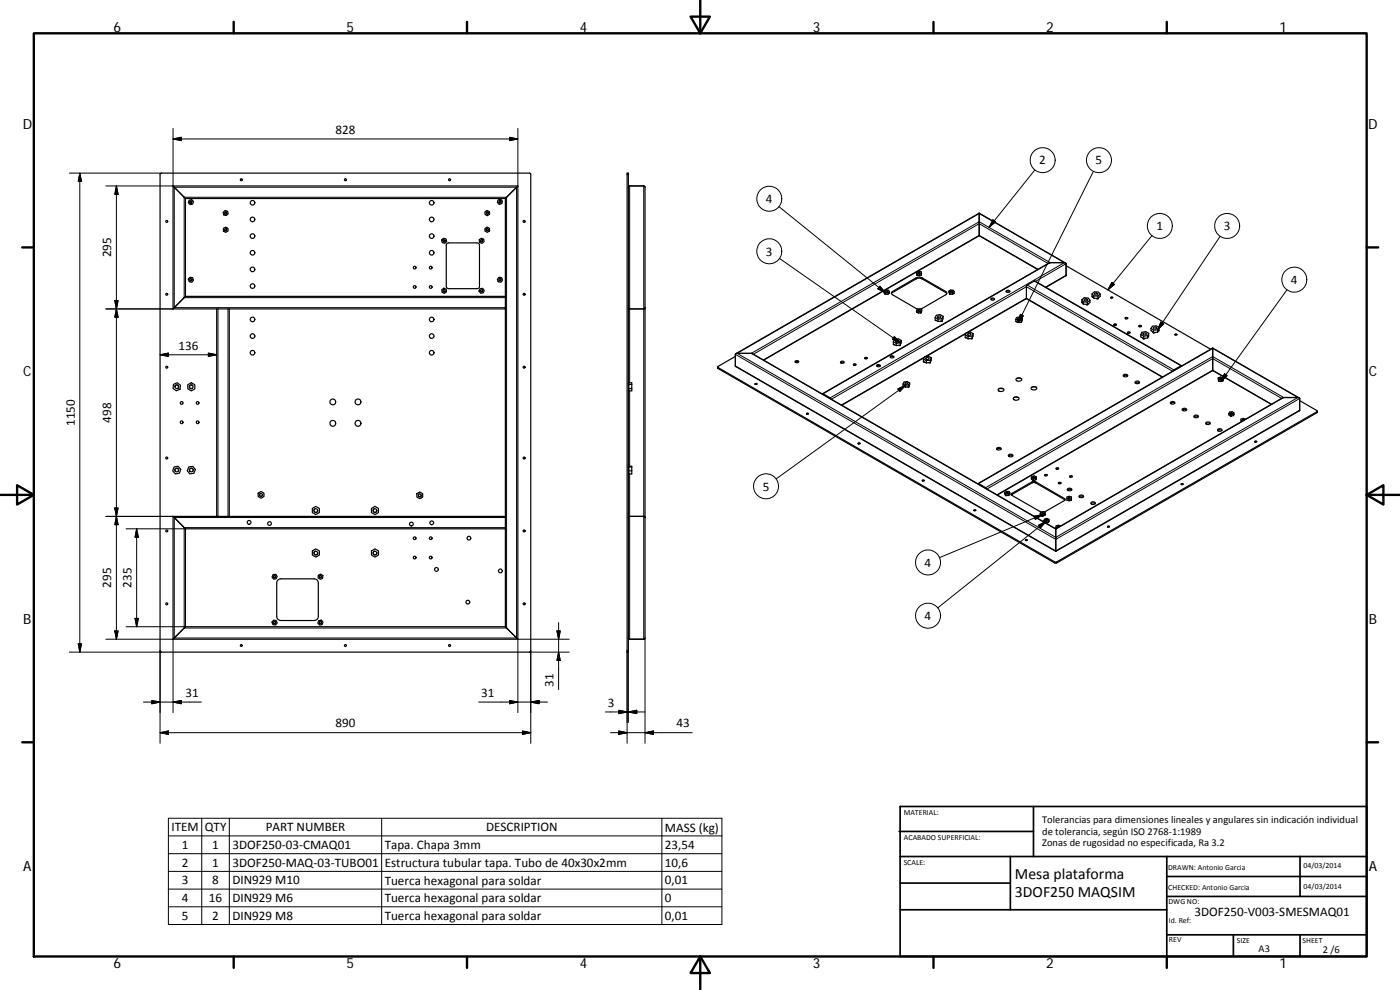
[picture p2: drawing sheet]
<svg xmlns="http://www.w3.org/2000/svg" width="420mm" height="297mm" viewBox="0 0 420 297" stroke-linecap="round" stroke-linejoin="round" font-family="sans-serif">
<g fill="none" stroke="#000" stroke-width=".36">
<path d="M48.1 52l110.8-.1 .4 .3-.1 143.4h-111.1zM51.9 55.8h103.5M51.9 55.8v36.9M51.9 55.8l3.8 3.8M55.7 59.6v29.3M55.7 59.6h96M149.5 60l.7-.2 .6 .5-.2 .8-.8 .2-.5-.6zM151.7 59.6v29.3M155.4 55.8v136M155.4 55.8l-3.7 3.8M188.2 51.9h.4v143.8h-.4zM188.6 56.2l.4-.4h4.2l.4 .4v135.2l-.3 .4h-4.3l-.4-.4"/>
<path d="M56.8 60.1l.7-.2 .6 .6-.3 .7-.7 .2-.6-.5zM67 63.7l.5-.5 .8 .2 .2 .7-.6 .6-.7-.2zM67 68.5l.7-.4 .7 .4v.8l-.7 .4-.7-.4zM132.5 72l.6-.5 .8 .2 .2 .8-.6 .5-.8-.2zM134.1 73.1l.6-.2h8.5l.6 .4 .1 12.6-.2 .5-.5 .2h-8.5l-.6-.2-.2-.5v-12.3zM143.8 71.9l.6-.4 .7 .2 .2 .8-.6 .5-.8-.3zM145.5 63.6l.6-.5 .8 .4v.8l-.6 .4-.7-.3zM145.5 68.6l.7-.5 .7 .4v.8l-.6 .4-.7-.3zM293.9 70.7l17.5 10.2M293.9 63.9l-73.1 42.2M293.9 63.9l25.9 15M293.9 70.7l-64.7 37.4"/>
<path d="M293.9 63.9v6.8M319.9 79.7l43.4 25.1M51.9 92.7h13.1M55.7 88.9l-3.8 3.8M55.7 88.9h96M57 83.2l.8 .1 .3 .8-.5 .6-.8-.2-.3-.7zM65 92.7v62.2h3.8M65 92.7h3.8M68.8 92.7v62.2M132.6 86.9l.6-.4 .8 .3v.8l-.6 .4-.7-.3zM144 86.6l.9-.1 .4 .6-.3 .8-.8 .1-.4-.6zM149.8 83.2l.8 .1 .2 .8-.5 .6-.8-.2-.2-.7z"/>
<path d="M151.7 88.9v3.8h-82.9M151.7 92.7v62.2M188.6 92.3l.4 .4M188.6 92.7h.4M189 92.7h4.2M193.2 92.7h.4M193.6 92.3l-.4 .4M265.3 87.4l.4 .4 .8 .1M265.3 87.4v.5l.4 .4M265.3 87.4l.4-.4h.8l.4 .4M265.7 87.8v.5M265.8 87.4l.4-.1 .2 .2-.3 .1z"/>
<path d="M266.5 87.9v.4M266.5 88.3h-.8M266.9 87.4l-.4 .5M266.9 87.4v.5l-.4 .4M267.6 88.1l7.3-4.4 1.2-.2 8.1 4.6M275 93.1v.5l.6 .3M275.1 81.6l.7-.2 .7 .2 .1 .4-.7 .3M275.1 81.6l.1 1M275.1 81.6l.1 .5M275.2 82.6l.7 .1M275.2 82.1v.5M275.2 82.1l.7 .2"/>
<path d="M275.4 92.7l-7.5-4.2a.53 .53 0 0 1-.4-.6 .53 .53 0 0 1 .4-.5l7.7-4.2 1.1 .2 7.1 4a.53 .53 0 0 1 .4 .5 .53 .53 0 0 1-.4 .6l-7.6 4.2M275.6 93l.4-.1 .2 .2a.3 .3 0 0 1-.4 .2 .3 .3 0 0 1-.2-.3zM275.6 93.5v.4M275.9 82.3v.4M276.4 93.4v.5M276.4 93.9h-.8M276.4 93.4l-.8 .1M276.6 82v.5l-.7 .2M276.6 93l-.2 .9M276.6 93l-.2 .4M276.6 93l-.5-.4-.8 .1-.3 .4 .6 .4M280.7 95.3v.8l.8 .4"/>
<path d="M280.7 95.3l.8 .5M281.4 94.9a.43 .43 0 0 1 .6-.2 .43 .43 0 0 1 .1 .7 .44 .44 0 0 1-.5 0 .44 .44 0 0 1-.2-.5zM281.5 95.8v.7M282.7 96.4l-1.2 .1M282.7 95.6v.8M283 94.9l-.3 .7-1.2 .2M283 94.9l-.3 1.5M283 94.9l-.8-.5-1.2 .2-.3 .7M284.8 87.4l.3 .4 .7 .1M284.8 87.4l.3 .9M284.8 87.4l.5-.4 .8 .1 .3 .4M285.1 88.3h.7"/>
<path d="M285.1 87.8v.5M285.8 87.9v.4M286.4 87.5v.5l-.6 .3M286.4 87.5l-.6 .4M297.4 89.9l.5-.3 .5 .3M297.4 89.6a.48 .48 0 0 1 .6-.2 .48 .48 0 0 1 .3 .6 .52 .52 0 0 1-.6 .1 .52 .52 0 0 1-.3-.5zM302 87.5a.74 .74 0 0 1 1.1 0M302 87.3a.51 .51 0 0 1 .6-.3 .51 .51 0 0 1 .3 .7 .57 .57 0 0 1-.9-.4zM304.9 95.8v.7l.7 .3M304.9 95.8l.7 .4M305.4 95.6l.1-.1a.34 .34 0 0 1 .5-.1 .34 .34 0 0 1 .1 .4l-.4 .1zM305.6 96.2v.6"/>
<path d="M306.5 96.1v.7M306.5 96.8h-.9M306.8 95.5l-.3 1.3M306.8 95.5l-.7-.4-1 .1-.2 .6M306.8 95.5l-.3 .6-.9 .1M308 89.6l-17.5 10.1M313.9 86.2l6-3.5-.1-3.8h-5l-68 39.2M324.7 89.9l.1 1M324.8 90.9l.3 .3M324.8 90.8v.1M325.1 91.2l1.2 .3M325.1 90.6l1.2 .1"/>
<path d="M325.1 90.6v.6M325.4 89.9a.45 .45 0 0 1 .5-.3 .45 .45 0 0 1 .3 .6 .52 .52 0 0 1-.8-.3zM326.3 90.7v.8M327.1 90.1v.7l-.8 .7M327.1 90.1l-.8 .6M327.1 90.1l-.5-.7-1.2-.1-.7 .6 .4 .7M327.7 88.2l.2 .9M327.9 89.1l.4 .4M327.9 89v.1M328.3 89.5l1.2 .2M328.3 88.8h1.2M328.3 88.8v.7"/>
<path d="M328.5 88a.43 .43 0 0 1 .6-.2 .43 .43 0 0 1 .2 .6 .45 .45 0 0 1-.5 .1 .45 .45 0 0 1-.3-.5zM329.5 88.8v.9M330.2 88.3v.6l-.7 .8M330.2 88.3l-.7 .5M330.2 88.3l-.5-.7h-1.2l-.8 .6 .6 .6M333.3 89.3h.6M333.4 89.3h.5M334.3 97.3h.8M334.3 97.3a.34 .34 0 0 1 .5-.1 .34 .34 0 0 1 .1 .4h-.5zM337.7 95.4h.7M337.7 95.3a.33 .33 0 0 1 .5-.1 .33 .33 0 0 1 .1 .5 .33 .33 0 0 1-.4 .1 .33 .33 0 0 1-.2-.5zM338.4 99.7a.39 .39 0 0 1 .5-.2 .39 .39 0 0 1 .2 .4l-.6 .1z"/>
<path d="M338.4 99.7h.8M341.8 97.8h.8M341.9 97.7a.34 .34 0 0 1 .4-.1 .34 .34 0 0 1 .1 .4h-.5zM345.4 98.5v.7l.8 .7M345.4 98.5l.8 .6M345.4 98.5l.5-.6 1.2-.1 .7 .5-.4 .7M346.2 98.3a.48 .48 0 0 1 .5-.2 .48 .48 0 0 1 .4 .5 .51 .51 0 0 1-.6 .1 .51 .51 0 0 1-.3-.4zM346.2 99.1v.8M347.4 99.7l-1.2 .2M347.4 99v.7M347.4 99l-1.2 .1M347.7 99.2l.1 .1"/>
<path d="M347.8 99.3l-.4 .4M347.8 98.3v1M52.1 115.3l1.1-.5 1 .8-.2 1.2-1.1 .5-1-.7zM56.4 115.4l1-.6 1.1 .6v1.3l-1.1 .6-1-.7zM188.6 115.2l.1-.4h.9v2.5h-1M188.6 115.6v1.5M188.6 116.8h.1M188.6 115.3h1M188.7 116.6h.9M215.4 110.1l.1 .5 101.4 58.4 78.4-45.2 .1-.4M220.7 106.9l-5.3 3.3 101.5 58.5 78.5-45.3-5.4-3.2M226.6 115.2h.5z"/>
<path d="M238.6 108.4l.2-.1a.54 .54 0 0 1 .9 .3 .55 .55 0 0 1-.7 .3 .55 .55 0 0 1-.4-.5zM238.7 108.6h1M246.8 118.2h.2l2.4 1.5M252.3 108.5a.48 .48 0 0 1 .6-.2 .48 .48 0 0 1 .3 .6 .52 .52 0 0 1-.6 .1 .52 .52 0 0 1-.3-.5zM252.3 108.8l.4-.2 .6 .2M256.1 109.3h.8M256.2 109.3a.39 .39 0 0 1 .4-.2 .39 .39 0 0 1 .3 .4 .38 .38 0 0 1-.5 .2 .38 .38 0 0 1-.2-.4zM259.5 107.4h.8M259.6 107.3a.39 .39 0 0 1 .4-.1 .39 .39 0 0 1 .3 .4 .38 .38 0 0 1-.5 .1 .38 .38 0 0 1-.2-.4zM263.1 109.8a.74 .74 0 0 1 1.1 0M263.2 109.6a.55 .55 0 0 1 .6-.2 .55 .55 0 0 1 .3 .5 .56 .56 0 0 1-.6 .2 .56 .56 0 0 1-.3-.5zM267.2 107.2a.72 .72 0 0 1 1 0"/>
<path d="M267.2 106.9a.48 .48 0 0 1 .6-.2 .48 .48 0 0 1 .3 .6 .53 .53 0 0 1-.6 .1 .53 .53 0 0 1-.3-.5zM268.1 102.5v.9l.9 .3M268.1 102.5l.9 .5M268.8 102.2a.46 .46 0 0 1 .6-.2 .46 .46 0 0 1 .3 .5 .49 .49 0 0 1-.6 .1 .49 .49 0 0 1-.3-.4zM269 103v.7M270.2 103.7h-1.2M270.2 102.8v.9M270.5 102.2l-.3 .6-1.2 .2M270.5 102.2l-.3 1.5M270.5 102.2l-.9-.6-1.2 .3-.3 .6M271 115.2v.7l.7 .3M271 115.2l.7 .4"/>
<path d="M271.6 115l.1-.1a.37 .37 0 0 1 .4-.1 .37 .37 0 0 1 .3 .4l-.4 .1zM271.7 115.6v.6M272.7 115.5v.6M272.7 116.1l-1 .1M273 114.9l-.3 1.2M273 114.9l-.7-.4-1 .1-.3 .6M273 114.9l-.3 .6-1 .1M277.1 107.7v.9l.9 .3M277.1 107.7l.9 .5M277.3 107.3l-24.6 14.3M277.9 107.4a.46 .46 0 0 1 .5-.2 .46 .46 0 0 1 .3 .5 .48 .48 0 0 1-.5 .2 .48 .48 0 0 1-.3-.5zM278 108.2v.7"/>
<path d="M279.2 108.9h-1.2M279.2 108.1v.8M279.5 107.4l-.3 .7-1.2 .1M279.5 107.4l-.3 1.5M279.5 107.4l-.9-.6-1.2 .3-.3 .6M289.7 100.5l.8 .5M289.7 100.5v.8l.8 .4M289.9 100.1l-12 6.9M290.4 100.1a.43 .43 0 0 1 .6-.2 .43 .43 0 0 1 .1 .7 .44 .44 0 0 1-.5 0 .44 .44 0 0 1-.2-.5zM290.5 101v.7M291.8 101.6l-1.3 .1M291.8 100.8v.8"/>
<path d="M291.8 101.5v.1M292 100.1l-.2 .7-1.3 .2M292 100.1l-.8-.5-1.2 .2-.3 .7M292 100.1l-.2 1.2M299.7 116.7a.98 .98 0 0 1 1.6 .4 .98 .98 0 0 1-1.7-.3zM299.7 116.7h1.4M304.2 119.3a.97 .97 0 0 1 1.6 .4 .97 .97 0 0 1-1.7-.3zM304.2 119.3h1.5M304.9 113.7a.96 .96 0 0 1 1-.3 .96 .96 0 0 1 .7 .6 .96 .96 0 0 1-.9 .4 .96 .96 0 0 1-.8-.7zM305 113.6h1.5M309.6 116.2a.85 .85 0 0 1 .9-.2 .85 .85 0 0 1 .6 .8 .83 .83 0 0 1-1 .3 .83 .83 0 0 1-.5-.9zM309.6 116.2h1.5"/>
<path d="M337.1 112.5a.63 .63 0 0 1 .8-.3 .63 .63 0 0 1 .4 .7 .7 .7 0 0 1-1.2-.4zM337.2 112.8a.89 .89 0 0 1 1.2 0M340.7 114.9l.4-.2 .9 .2M340.8 114.5a.6 .6 0 0 1 .7-.2 .6 .6 0 0 1 .4 .7 .6 .6 0 0 1-.8 .2 .6 .6 0 0 1-.3-.7zM342.4 100.4l.8 .5 1.2-.2M342.4 100.4v.7l.8 .6M343.1 100h.1a.46 .46 0 0 1 .5-.1 .46 .46 0 0 1 .3 .4 .48 .48 0 0 1-.6 .3 .48 .48 0 0 1-.3-.6zM343.2 100.9v.8M344.4 100.7v.7M344.4 101.4l-1.2 .3M344.6 100.9v.1M344.6 101l-.2 .4"/>
<path d="M344.7 100l-.3 .7M344.7 100l-.1 1M344.7 100l-.8-.5-1.2 .2-.3 .7M352.6 100.4h.6M354.6 109.7l-44-25.4-2.5 1.4v4l40.7 23.5M354.7 109.8l-2.6 1.5M363.9 104.4v6.8M363.9 111.2l-64.6 37.3M363.9 104.4l-70.4 40.7M363.9 111.2l17.6 10.1M363.9 104.4l26 15M365.6 113.4l.1 .8"/>
<path d="M365.6 113.4l.1 .4M365.6 113.4l.7-.3 .7 .2 .1 .5-.7 .2M365.7 114.2v.1M365.7 114.3l.7 .1M365.7 113.8v.5M365.7 113.8l.7 .2M366.4 114v.4M367.1 113.8v.5l-.7 .1M188.6 140l1-.1v2.3h-.9l-.1-.7M188.7 140l-.1 1M242.1 124.1h.5zM257.5 133l.6 .1z"/>
<path d="M299.1 134.8a.92 .92 0 0 1 1.3 0M299.1 134.5a.73 .73 0 0 1 .8-.3 .73 .73 0 0 1 .5 .6 .73 .73 0 0 1-.7 .2 .73 .73 0 0 1-.6-.5zM302.7 136.8a.92 .92 0 0 1 1.2 0M302.8 136.4a.61 .61 0 0 1 .7-.2 .61 .61 0 0 1 .4 .7 .61 .61 0 0 1-.8 .2 .61 .61 0 0 1-.3-.7zM351.3 121a.98 .98 0 0 1 1.2 0M351.3 120.7a.74 .74 0 0 1 .7-.3 .74 .74 0 0 1 .6 .6 .77 .77 0 0 1-1.3-.3zM354.8 123.1a.92 .92 0 0 1 1.3 0M354.8 122.7a.73 .73 0 0 1 .7-.2 .73 .73 0 0 1 .6 .5 .73 .73 0 0 1-.7 .3 .73 .73 0 0 1-.6-.6zM358.3 124.8a.76 .76 0 0 1 1.3 .3 .73 .73 0 0 1-.7 .2 .73 .73 0 0 1-.6-.5zM358.4 125.1a.92 .92 0 0 1 1.2 0M361.9 127.1a.98 .98 0 0 1 1.3 0M362 126.7a.6 .6 0 0 1 .7-.2 .6 .6 0 0 1 .4 .7 .61 .61 0 0 1-.8 .2 .61 .61 0 0 1-.3-.7z"/>
<path d="M365.4 129.2a.92 .92 0 0 1 1.3 0M365.5 128.8a.63 .63 0 0 1 .7-.2 .63 .63 0 0 1 .4 .7 .64 .64 0 0 1-.7 .1 .64 .64 0 0 1-.4-.6zM368.8 124.1l.2-.5 .8-.1 .5 .3-.1 .5M368.8 124.1v.4l.6 .4M368.8 124.1l.6 .3M369.4 124.4v.5M370.2 124.3v.4M370.2 124.3l-.8 .1M370.2 124.7l-.8 .2M370.3 123.8l-.1 .9M372.4 126.2v.4M373.4 126v-.1a.3 .3 0 0 0-.3-.1 .3 .3 0 0 0-.2 .3l.2 .1"/>
<path d="M373.8 125.8l-.7-.3-.7 .3v.4l.4 .2M376.6 132.5h.5zM51.9 154.9l3.8 3.8M51.9 154.9v36.9M51.9 154.9h13.1M52.2 140.1l1.3-.2 .7 .9-.4 1.2-1.2 .2-.8-.9zM55.7 158.7h96M55.7 158.7v29.3M56.7 140.1l1.2-.2 .7 1-.4 1.1-1.3 .2-.7-1zM68.8 154.9h82.9M77.5 148l.8-.5 .9 .5v1l-.9 .5-.8-.5zM93.7 152.6l1.1-.7 1.1 .7v1.2l-1.1 .6-1.1-.6z"/>
<path d="M111.5 152.6l1-.7 1.1 .7v1.2l-1.1 .6-1-.6zM125.1 148.1l.9-.5 .9 .5v1l-.9 .5-.9-.5zM151.7 154.9v3.8M151.7 158.7v29.3M188.6 154.9h.4M188.6 140.1h.1M188.6 142h.1M188.6 140.3h.1M188.6 141.8h.1M188.6 141.3h1M188.7 140.1h.9M189 154.9l-.4 .4"/>
<path d="M193.2 154.9l.4 .4M193.2 154.9h-4.2M193.2 154.9h.4M276.8 144.2h.6zM292.3 153.1h.5l-.5 .1M293.4 145.2l.3-.1 2.4 1.6M301.5 147.8l.3 .9M301.5 147.8l.3 .4M301.5 147.8l.5-.4 .8 .1 .3 .4-.5 .4M301.8 148.2v.5M301.8 148.2l.8 .1M302.1 147.7h.4l.1 .2h-.5z"/>
<path d="M302.6 148.3v.4M302.6 148.7h-.8M303.1 147.9v.5l-.5 .3M303.6 148.5l6.6-3.7 .6 .1 8.8 5.1M309.5 143.4l.6 .3 .8-.2M309.5 143.4v.4l.6 .4M310.1 143.7v.5M310.9 144l-.8 .2M310.9 143.5v.5M311 143.1l-.1 .9M311 143.1l-.6-.3-.7 .1-.2 .5M311 143.1l-.1 .4"/>
<path d="M312.2 154.1l.1-.4 .7-.2 .6 .3v.4M312.2 154.1v.5l.7 .3M312.2 154.1l.7 .3M312.4 153.6l-8.7-4.9-.2-.5 6.2-3.6 .8-.2 9.1 5.2 .1 .3-.2 .3-6.1 3.5M312.4 153.6v.1M312.9 154.4v.5M313.3 156.1v.4l.4 .4M313.3 156.1l.6 .4M313.3 156.1l.2-.4 .8-.2 .5 .4-.1 .4M313.5 142.5h.8M313.5 142.5l.1-.1a.37 .37 0 0 1 .4-.1 .37 .37 0 0 1 .3 .4 .43 .43 0 0 1-.5 .1 .43 .43 0 0 1-.3-.3zM313.6 154.6l-.7 .3"/>
<path d="M313.6 154.2v.4M313.6 154.2l-.7 .2M313.6 153.8v.8M313.9 156.5v.5l.8-.3M314.7 156.3v.4M314.7 156.3l-.8 .2M314.8 155.9l-.1 .8M316.9 158.6v6.8M316.9 158.6l-91.1-52.5-4.6-.1-.5 .2 .1 3.8 96.1 55.4M316.9 158.6l68-39.2 4.6-.1 .5 .2-.1 3.8-73 42.1M316.9 158.2v.4M316.9 140.5h.8"/>
<path d="M317.6 144.8h.1a.35 .35 0 0 1 .5-.1 .35 .35 0 0 1 .1 .4l-.5 .1zM317.7 144.8h.7M317.9 158v-.1a.28 .28 0 0 0-.4-.1 .28 .28 0 0 0-.1 .4h.2M318.3 157.8l-.6-.2-.7 .2-.1 .4 .4 .2M320.2 149.6l.7 .2M320.3 147a.92 .92 0 0 1 1.3 0M320.3 146.7a.75 .75 0 0 1 1.3 .3l-.1 .1a.68 .68 0 0 1-.7 .2 .68 .68 0 0 1-.5-.6zM320.9 149.8v.5M321 142.9l.1-.1a.38 .38 0 0 1 .5-.1 .38 .38 0 0 1 .2 .4 .45 .45 0 0 1-.8-.2zM321 142.9h.8M321.6 149.1v1l-.7 .2M321.6 149.1l-.7-.2-.7 .2v1l.7 .2"/>
<path d="M321.6 149.1v.5l-.7 .2M323.9 149.1a.95 .95 0 0 1 1.3 0M324 148.7a.61 .61 0 0 1 .7-.2 .61 .61 0 0 1 .4 .7h-.2a.68 .68 0 0 1-1-.4zM327.4 150.8a.74 .74 0 0 1 .7-.3 .74 .74 0 0 1 .6 .6 .74 .74 0 0 1-.7 .3 .74 .74 0 0 1-.6-.6zM327.4 151.1a.92 .92 0 0 1 1.3 0M332.4 158.1h.6M332.4 158h.6M354.5 145.2l.5 .1zM82 172.4l.8-.1 .4 .7-.3 .7-.8 .1-.5-.7zM83.4 174l.9-.3h10a1.23 1.23 0 0 1 1.2 1.2v10a1.23 1.23 0 0 1-1.2 1.3h-10a1.23 1.23 0 0 1-1.3-1.3v-10zM93.7 165.3l1.1-.6 1.1 .6v1.2l-1.1 .7-1.1-.7zM95.5 172.6l.7-.3 .7 .4-.1 .8-.7 .3-.6-.4z"/>
<path d="M111.5 165.3l1-.6 1.1 .6v1.2l-1.1 .7-1-.7zM307.8 162.1h.5h-.6M51.9 191.8h103.5M55.7 188h96M55.7 188l-3.8 3.8M82.1 186.1l.8 .1 .3 .7-.5 .6-.8-.1-.3-.8zM95.6 186.2l.8-.1 .5 .5-.2 .8-.8 .2-.5-.6zM151.7 188l3.7 3.8"/>
<circle cx="72.4" cy="53.9" r=".29"/>
<circle cx="103.7" cy="53.9" r=".31"/>
<circle cx="134.9" cy="53.9" r=".3"/>
<circle cx="50" cy="66.4" r=".31"/>
<circle cx="57.3" cy="60.7" r=".3"/>
<circle cx="67.7" cy="63.9" r=".32"/>
<circle cx="67.7" cy="68.9" r=".31"/>
<circle cx="75.8" cy="75.8" r=".7"/>
<circle cx="75.8" cy="70.9" r=".69"/>
<circle cx="75.8" cy="60.8" r=".69"/>
<circle cx="75.8" cy="65.8" r=".69"/>
<circle cx="129.6" cy="75.8" r=".7"/>
<circle cx="129.6" cy="70.9" r=".69"/>
<circle cx="129.6" cy="60.8" r=".69"/>
<circle cx="129.6" cy="65.8" r=".69"/>
<circle cx="133.3" cy="72.2" r=".3"/>
<circle cx="144.6" cy="72.2" r=".32"/>
<circle cx="146.2" cy="68.9" r=".32"/>
<circle cx="146.2" cy="63.9" r=".31"/>
<circle cx="150" cy="60.5" r=".3"/>
<circle cx="157.3" cy="66.4" r=".3"/>
<circle cx="50" cy="88.3" r=".3"/>
<circle cx="57.3" cy="83.9" r=".31"/>
<circle cx="75.8" cy="85.8" r=".69"/>
<circle cx="75.8" cy="80.8" r=".69"/>
<circle cx="75.8" cy="95.8" r=".69"/>
<circle cx="124.4" cy="86.1" r=".41"/>
<circle cx="124.4" cy="80.3" r=".41"/>
<circle cx="129.3" cy="86.1" r=".42"/>
<circle cx="129.3" cy="80.3" r=".41"/>
<circle cx="129.6" cy="95.8" r=".69"/>
<circle cx="133.3" cy="87.3" r=".31"/>
<circle cx="144.5" cy="87.2" r=".31"/>
<circle cx="150" cy="83.9" r=".31"/>
<circle cx="157.3" cy="88.3" r=".3"/>
<circle cx="275.9" cy="81.8" r=".26"/>
<circle cx="285.6" cy="87.4" r=".26"/>
<circle cx="333.7" cy="89.3" r=".27"/>
<circle cx="50" cy="110.2" r=".3"/>
<circle cx="53" cy="116" r=".53"/>
<circle cx="57.4" cy="116.1" r=".51"/>
<circle cx="75.8" cy="105.8" r=".7"/>
<circle cx="75.8" cy="100.9" r=".69"/>
<circle cx="129.6" cy="105.8" r=".7"/>
<circle cx="129.6" cy="100.9" r=".69"/>
<circle cx="157.3" cy="110.2" r=".3"/>
<circle cx="226.9" cy="115.2" r=".27"/>
<circle cx="353" cy="100.4" r=".26"/>
<circle cx="366.4" cy="113.6" r=".26"/>
<circle cx="50" cy="137.4" r=".31"/>
<circle cx="54.5" cy="120.9" r=".42"/>
<circle cx="54.5" cy="126.7" r=".41"/>
<circle cx="59.3" cy="120.9" r=".41"/>
<circle cx="59.3" cy="126.7" r=".41"/>
<circle cx="99.9" cy="120.6" r=".87"/>
<circle cx="99.9" cy="127" r=".87"/>
<circle cx="107.4" cy="127" r=".87"/>
<circle cx="107.4" cy="120.6" r=".87"/>
<circle cx="157.3" cy="137.4" r=".3"/>
<circle cx="242.4" cy="124.1" r=".26"/>
<circle cx="257.8" cy="133.1" r=".27"/>
<circle cx="369.5" cy="123.9" r=".26"/>
<circle cx="376.9" cy="132.5" r=".26"/>
<circle cx="50" cy="159.3" r=".3"/>
<circle cx="53" cy="141.1" r=".52"/>
<circle cx="57.4" cy="141" r=".52"/>
<circle cx="74.8" cy="156.7" r=".56"/>
<circle cx="78.3" cy="148.5" r=".42"/>
<circle cx="80.9" cy="157.1" r=".56"/>
<circle cx="94.8" cy="153.2" r=".53"/>
<circle cx="112.5" cy="153.2" r=".53"/>
<circle cx="123.5" cy="157.2" r=".56"/>
<circle cx="126" cy="148.6" r=".4"/>
<circle cx="129.6" cy="156.9" r=".56"/>
<circle cx="157.3" cy="159.3" r=".3"/>
<circle cx="277.1" cy="144.2" r=".27"/>
<circle cx="292.6" cy="153.2" r=".26"/>
<circle cx="310.2" cy="143.2" r=".25"/>
<circle cx="312.9" cy="153.9" r=".26"/>
<circle cx="314" cy="155.9" r=".26"/>
<circle cx="317.4" cy="140.6" r=".35"/>
<circle cx="320.9" cy="149.4" r=".25"/>
<circle cx="332.7" cy="158" r=".26"/>
<circle cx="354.8" cy="145.3" r=".26"/>
<circle cx="82.4" cy="173" r=".31"/>
<circle cx="94.8" cy="165.9" r=".53"/>
<circle cx="96.2" cy="173" r=".31"/>
<circle cx="112.5" cy="165.9" r=".53"/>
<circle cx="124.4" cy="161.5" r=".41"/>
<circle cx="124.4" cy="167.3" r=".41"/>
<circle cx="129.3" cy="161.5" r=".41"/>
<circle cx="129.3" cy="167.3" r=".41"/>
<circle cx="131" cy="170.9" r=".56"/>
<circle cx="140.7" cy="161.5" r=".56"/>
<circle cx="150.2" cy="171.3" r=".57"/>
<circle cx="308" cy="162.1" r=".27"/>
<circle cx="50" cy="181.2" r=".31"/>
<circle cx="72.4" cy="193.7" r=".29"/>
<circle cx="82.4" cy="186.8" r=".31"/>
<circle cx="96.2" cy="186.8" r=".31"/>
<circle cx="103.7" cy="193.7" r=".31"/>
<circle cx="134.9" cy="193.7" r=".3"/>
<circle cx="140.4" cy="180.7" r=".56"/>
<circle cx="157.3" cy="181.2" r=".31"/>
</g>
<g fill="none" stroke="#000" stroke-width=".3">
<path d="M51.9 38.5v17.3h-20.1M155.4 38.5v17.3M20.8 51.9h27.6M23.9 51.9v143.8M23.9 51.9l.6 2.5h-1zM34.9 55.8v136M34.9 55.8l.5 2.5h-1zM51.9 41.7l2.5-.5v1zM51.9 41.7h103.5M152.9 41.2l2.5 .5-2.5 .5zM188.2 52.3h.4M189 55.8v59"/>
<path d="M193.2 55.8v136M310.6 51l-13.8 17.2M328.1 51.4l-22.5 45.4M57.6 60.5a.38 .38 0 0 0-.4-.2 .38 .38 0 0 0-.2 .5 .38 .38 0 0 0 .4 .2M67.7 63.5a.37 .37 0 0 1 .4 .4 .37 .37 0 0 1-.4 .4 .37 .37 0 0 1-.4-.4M67.8 68.6a.37 .37 0 0 1 .3 .5 .37 .37 0 0 1-.5 .2 .37 .37 0 0 1-.2-.5M133.1 71.9a.37 .37 0 0 0-.1 .5 .37 .37 0 0 0 .5 .2 .37 .37 0 0 0 .1-.5M144.6 71.9a.37 .37 0 0 1 .3 .4 .37 .37 0 0 1-.4 .3 .37 .37 0 0 1-.3-.4M145.9 69a.36 .36 0 0 1 .2-.4 .36 .36 0 0 1 .5 .2 .36 .36 0 0 1-.3 .5M146 63.7a.37 .37 0 0 1 .5 0 .37 .37 0 0 1 0 .5 .37 .37 0 0 1-.5 0M149.9 60.2a.37 .37 0 0 1 .5 .2 .37 .37 0 0 1-.2 .5 .37 .37 0 0 1-.5-.2M233.8 62l31.9 25.8"/>
<path d="M233.9 77.5l36.3 25.3M298 66l.8 .6-2 1.6zM314.5 79.1l-20.6-12-67.8 39.2M319.9 79.1l-9.1 5.3M345.7 70.7l-13.2 16.3M366.2 70.9l-18.8 28.1M31.8 92.7h20.1M34.4 90.2h1l-.5 2.5zM34.9 92.7l.5 2.5h-1zM57.1 83.6a.37 .37 0 0 0-.1 .5 .37 .37 0 0 0 .5 .1 .37 .37 0 0 0 .1-.5M65.4 92.7v62.2M68.4 92.7v62.2"/>
<path d="M133.6 87a.38 .38 0 0 0-.6 0 .38 .38 0 0 0 0 .5 .38 .38 0 0 0 .6 0M144.8 87a.38 .38 0 0 1 0 .5 .38 .38 0 0 1-.5 0 .38 .38 0 0 1 0-.5M150 83.5a.38 .38 0 0 1 .4 .4 .38 .38 0 0 1-.3 .4 .38 .38 0 0 1-.4-.4M151.7 89.3h-96.4v-30.1h96.7v129.2h-96.7v-30.1h96.4M151.7 92.3h-99.4v-36.1h102.7v135.2h-102.7v-36.1h99.4M264.1 85.9l1.6 1.9-2.2-1.1zM267.9 87.4v.4M274.9 83.4v.3M276.7 83.4v.3M283.8 87.4v.4M289.9 99.9l-12.3 7.1M290.2 99.8l17.8-10.3 40.9 23.6"/>
<path d="M306.2 94.3l.9 .5-1.5 2zM308.3 85.5l44 25.5M310.4 84.3l44 25.4M311.5 80.8l-17.6-10.2-64.8 37.4M319.9 82.6l-6.1 3.5M333.7 84.7l.7 .6-1.9 1.7zM348.4 96.6l.8 .6-1.8 1.8zM386.3 86.9l-19.9 27.5M48 106.4l2.5-.5v1zM48 106.4h17M52.4 116.1a.63 .63 0 0 1 .6-.7 .63 .63 0 0 1 .7 .6 .63 .63 0 0 1-.6 .7M57.9 115.6a.62 .62 0 0 0-.9 0 .62 .62 0 0 0-.1 .8 .62 .62 0 0 0 .9 .1"/>
<path d="M62.5 105.9l2.5 .5-2.5 .5zM189 117.3v22.6M215.5 110.3v.3M220.7 109.8l96.2 55.5 73.1-42.2M220.7 106.3l96.2 55.5 73.1-42.2M247 118.2l68.2-39.4-21.3-12.3-68.4 39.5 91.4 52.8 68.4-39.5-21.4-12.3-68.1 39.3M249.1 119.4l70.3-40.6-25.5-14.7-72.7 41.9 95.7 55.2 72.6-41.9-25.6-14.8-70.2 40.6M268.4 101l1.8 1.8-2.4-1zM269.4 116.7l2.3-1.1-1.7 1.9zM271.7 115.6l-38.8 28.1M277.4 107.2l-24.9 14.3M351.9 111.4l-43.9-25.4-58.5 33.8"/>
<path d="M367.5 112.1l.8 .6-1.9 1.7zM384.6 119.5l-20.7-11.9-67.7 39.1M381.6 121.3l-17.7-10.2-64.7 37.4M395.3 123.5v.3M31.8 154.9h20.1M34.4 152.4h1l-.5 2.5zM34.9 154.9l.5 2.5h-1zM37.8 158.7h17.9M41 158.7v29.3M41 158.7l.5 2.5h-1zM53.5 141.5a.62 .62 0 0 0-.1-.9 .62 .62 0 0 0-.8 0 .62 .62 0 0 0 0 .9M57.9 141.5a.62 .62 0 0 0-.1-.9 .62 .62 0 0 0-.8 0 .62 .62 0 0 0 0 .9"/>
<path d="M78.3 148a.49 .49 0 0 0-.4 .6 .49 .49 0 0 0 .6 .4 .49 .49 0 0 0 .3-.6M94.7 152.6a.63 .63 0 0 0-.5 .7 .63 .63 0 0 0 .7 .5 .63 .63 0 0 0 .5-.7M112.4 152.6a.62 .62 0 0 0-.5 .7 .62 .62 0 0 0 .7 .5 .62 .62 0 0 0 .5-.7M125.9 148.1a.5 .5 0 0 0-.4 .6 .5 .5 0 0 0 .6 .4 .5 .5 0 0 0 .4-.6M189 142.2v49.6M303.7 148v.4M309.7 144.6v.3M310.3 154.9l2.6-.5-2.2 1.5zM310.8 144.6v.3M311.6 157.6l2.3-1.1-1.6 1.9zM312.9 154.4l-31 12.9M313.9 156.5l-32.5 25.9"/>
<path d="M319.5 149.6v.3M82.8 173a.38 .38 0 0 0-.5-.3 .38 .38 0 0 0-.2 .4 .38 .38 0 0 0 .4 .3M94.7 165.3a.63 .63 0 0 0-.5 .8 .63 .63 0 0 0 .7 .4 .63 .63 0 0 0 .5-.7M96.5 173.2a.38 .38 0 0 0-.2-.5 .38 .38 0 0 0-.5 .2 .38 .38 0 0 0 .2 .5M112.4 165.3a.62 .62 0 0 0-.5 .7 .62 .62 0 0 0 .8 .5 .62 .62 0 0 0 .4-.7M316.6 168.6v.3M317.1 168.6v.3M20.8 195.7h27.6M23.5 193.2h1l-.6 2.5zM31.8 191.8h20.1v22M34.4 189.3h1l-.5 2.5zM37.8 188h17.9"/>
<path d="M40.5 185.5h1l-.5 2.5zM48 195.3v27.7M82.2 186.5a.37 .37 0 0 0-.1 .5 .37 .37 0 0 0 .5 .1 .37 .37 0 0 0 .1-.5M96.5 186.6a.38 .38 0 0 0-.5-.2 .38 .38 0 0 0-.2 .5 .38 .38 0 0 0 .5 .2M158.9 195.7h11.9M159.3 195.3v27.7M167.1 189.3h1l-.5 2.5zM167.6 186.8v20.1M167.6 195.7l.5 2.5h-1zM170.8 191.8h-15.4v22M193.6 191.4v31.6M43 210.7h17.4"/>
<path d="M45.6 210.2l2.4 .5-2.4 .5zM48 219.8l2.5-.5v1zM48 219.8h111.3M51.9 210.7l2.5-.5v1zM143.7 210.7h20.6M152.9 210.2l2.5 .5-2.5 .5zM156.8 219.3l2.5 .5-2.5 .5zM159.3 210.7l2.5-.5v1zM181.7 213.6h11.9M183.2 219.8h24.5M185.7 219.3l2.5 .5-2.5 .5zM185.7 213.1l2.5 .5-2.5 .5z"/>
<path d="M188.6 213.6l2.5-.5v1zM188.6 216.8v-21.5h-.4v27.7M193.6 219.8l2.5-.5v1zM50.5 245.5h166.2v31.9h-166.2zM50.5 250.8h166.2M50.5 256.1h166.2M60.5 245.5v31.9M68.8 245.5v31.9M114.5 245.5v31.9M198.6 245.5v31.9M50.5 261.5h166.2M50.5 266.8h166.2"/>
<path d="M50.5 272.1h166.2"/>
<circle cx="230.9" cy="59.6" r="3.7"/>
<circle cx="312.9" cy="48.1" r="3.8"/>
<circle cx="329.8" cy="48.1" r="3.8"/>
<circle cx="230.9" cy="75.4" r="3.7"/>
<circle cx="348.1" cy="67.8" r="3.8"/>
<circle cx="368.3" cy="67.8" r="3.8"/>
<circle cx="388.4" cy="83.9" r="3.7"/>
<circle cx="229.9" cy="145.9" r="3.7"/>
<circle cx="278.5" cy="168.8" r="3.7"/>
<circle cx="278.5" cy="184.7" r="3.7"/>
</g>
<g fill="none" stroke="#000" stroke-width=".71">
<path d="M10.1 10h400.1v277h-400.1zM70.1 6.6v3.4M140.2 6.6v3.4M207.3 5h5.8l-2.9 5zM210.2 0v10M280.2 6.6v3.4M350.2 6.6v3.4M6.7 74.2h3.4M410.2 74.2h3.4M.2 148.5h9.9M5.1 145.6l5 2.9-5 2.9zM410.2 148.5l5-2.9v5.8z"/>
<path d="M410.2 148.5h9.9M6.7 222.7h3.4M410.2 222.7h3.4M70.1 287v3.4M140.2 287v3.4M210.2 287l2.9 5h-5.8zM210.2 287v10M280.2 287v3.4M350.2 287v3.4"/>
</g>
<g fill="none" stroke="#000" stroke-width=".51">
<path d="M269.8 249.5h40.4M270.1 257h140.1M270.1 242h140.1v45h-140.1zM303.2 257v16M310.2 242v15M350.2 257v30M390.2 257v12M270.1 273h80.1M270.1 265h33.1M350.2 269h60M350.2 263h60M350.2 280.5h60"/>
<path d="M370.2 280.5v6.5M390.2 280.5v6.5"/>
</g>
<g fill="#000" stroke="#000" stroke-width=".3">
<path d="M23.9 51.9l.6 2.5h-1zM34.9 55.8l.5 2.5h-1zM51.9 41.7l2.5-.5v1zM152.9 41.2l2.5 .5-2.5 .5zM298 66l.8 .6-2 1.6zM34.4 90.2h1l-.5 2.5zM34.9 92.7l.5 2.5h-1zM264.1 85.9l1.6 1.9-2.2-1.1zM306.2 94.3l.9 .5-1.5 2zM333.7 84.7l.7 .6-1.9 1.7zM348.4 96.6l.8 .6-1.8 1.8zM48 106.4l2.5-.5v1z"/>
<path d="M62.5 105.9l2.5 .5-2.5 .5zM268.4 101l1.8 1.8-2.4-1zM269.4 116.7l2.3-1.1-1.7 1.9zM367.5 112.1l.8 .6-1.9 1.7zM34.4 152.4h1l-.5 2.5zM34.9 154.9l.5 2.5h-1zM310.3 154.9l2.6-.5-2.2 1.5zM311.6 157.6l2.3-1.1-1.6 1.9zM41 158.7l.5 2.5h-1zM23.5 193.2h1l-.6 2.5zM34.4 189.3h1l-.5 2.5zM40.5 185.5h1l-.5 2.5z"/>
<path d="M167.1 189.3h1l-.5 2.5zM167.6 195.7l.5 2.5h-1zM45.6 210.2l2.4 .5-2.4 .5zM48 219.8l2.5-.5v1zM51.9 210.7l2.5-.5v1zM152.9 210.2l2.5 .5-2.5 .5zM159.3 210.7l2.5-.5v1zM185.7 213.1l2.5 .5-2.5 .5zM188.6 213.6l2.5-.5v1zM193.6 219.8l2.5-.5v1zM156.8 219.3l2.5 .5-2.5 .5zM185.7 219.3l2.5 .5-2.5 .5z"/>
</g>
<g font-size="4.7">
<text x="304.6" y="263.7">Mesa plataforma</text>
<text x="304.6" y="269.1">3DOF250 MAQSIM</text>
</g>
<g font-size="4.2">
<text x="34" y="9.6">6</text>
<text x="104" y="9.6">5</text>
<text x="174" y="9.6">4</text>
<text x="244" y="9.6">3</text>
<text x="314" y="9.6">2</text>
<text x="384" y="9.6">1</text>
<text x="6.8" y="38.7">D</text>
<text x="410.6" y="38.7">D</text>
<text x="7" y="112.9">C</text>
<text x="410.8" y="112.9">C</text>
<text x="7" y="187.1">B</text>
<text x="410.8" y="187.1">B</text>
<text x="7" y="261.3">A</text>
<text x="410.8" y="261.3">A</text>
<text x="34" y="290.4">6</text>
<text x="104" y="290.4">5</text>
<text x="174" y="290.4">4</text>
<text x="244" y="290.4">3</text>
<text x="314" y="290.4">2</text>
<text x="384" y="290.4">1</text>
</g>
<g font-size="3.9">
<text x="100.7" y="40.2">828</text>
<text x="311.9" y="49.3">2</text>
<text x="328.8" y="49.3">5</text>
<text x="229.9" y="60.9">4</text>
<text x="347.1" y="69.1">1</text>
<text x="367.3" y="69.1">3</text>
<text x="33.4" y="77.2" transform="rotate(-90 33.4 77.2)">295</text>
<text x="229.9" y="76.7">3</text>
<text x="387.4" y="85.2">4</text>
<text x="53.6" y="104.9">136</text>
<text x="22.4" y="127.8" transform="rotate(-90 22.4 127.8)">1150</text>
<text x="33.4" y="126.8" transform="rotate(-90 33.4 126.8)">498</text>
<text x="228.9" y="147.2">5</text>
<text x="277.5" y="170">4</text>
<text x="33.4" y="176.3" transform="rotate(-90 33.4 176.3)">295</text>
<text x="39.4" y="176.3" transform="rotate(-90 39.4 176.3)">235</text>
<text x="277.5" y="186">4</text>
<text x="55.7" y="209.1">31</text>
<text x="144.4" y="209.1">31</text>
<text x="166.1" y="206.1" transform="rotate(-90 166.1 206.1)">31</text>
<text x="182.4" y="212">3</text>
<text x="100.7" y="218.2">890</text>
<text x="203" y="218.2">43</text>
<text x="51.4" y="249.4">ITEM</text>
<text x="61.5" y="249.4">QTY</text>
<text x="79.7" y="249.4">PART NUMBER</text>
<text x="145.9" y="249.4">DESCRIPTION</text>
<text x="199.5" y="249.5">MASS (kg)</text>
<text x="54.5" y="254.7">1</text>
<text x="63.7" y="254.7">1</text>
<text x="69.7" y="254.7">3DOF250‐03‐CMAQ01</text>
<text x="115.5" y="254.8">Tapa. Chapa 3mm</text>
<text x="199.5" y="254.7">23,54</text>
<text x="54.5" y="260">2</text>
<text x="63.7" y="260">1</text>
<text x="69.7" y="260">3DOF250‐MAQ‐03‐TUBO01</text>
<text x="115.5" y="260.1">Estructura tubular tapa. Tubo de 40x30x2mm</text>
<text x="199.5" y="260">10,6</text>
<text x="54.5" y="265.4">3</text>
<text x="63.7" y="265.4">8</text>
<text x="69.7" y="265.4">DIN929 M10</text>
<text x="115.5" y="265.5">Tuerca hexagonal para soldar</text>
<text x="199.5" y="265.4">0,01</text>
<text x="54.5" y="270.7">4</text>
<text x="54.5" y="275.9">5</text>
<text x="62.7" y="270.7">16</text>
<text x="63.7" y="276">2</text>
<text x="69.7" y="270.7">DIN929 M6</text>
<text x="69.7" y="276">DIN929 M8</text>
<text x="115.5" y="270.7">Tuerca hexagonal para soldar</text>
<text x="199.5" y="270.7">0</text>
<text x="199.5" y="276">0,01</text>
<text x="358.5" y="274.9">3DOF250‐V003‐SMESMAQ01</text>
<text x="115.5" y="276.1">Tuerca hexagonal para soldar</text>
</g>
<g font-size="3.1">
<text x="312.8" y="246.8">Tolerancias para dimensiones lineales y angulares sin indicación individual</text>
<text x="312.8" y="250.4">de tolerancia, según ISO 2768‐1:1989</text>
<text x="312.8" y="254">Zonas de rugosidad no especificada, Ra 3.2</text>
<text x="377.7" y="285.6">A3</text>
<text x="397" y="285.9">2 /6</text>
</g>
<g font-size="2.4">
<text x="271.2" y="244.4">MATERIAL:</text>
<text x="271.3" y="251.9">ACABADO SUPERFICIAL:</text>
<text x="271.2" y="259.7">SCALE:</text>
<text x="350.6" y="260.9">DRAWN: Antonio Garcia</text>
<text x="391.2" y="260.6">04/03/2014</text>
<text x="350.6" y="267">CHECKED: Antonio Garcia</text>
<text x="391.2" y="266.6">04/03/2014</text>
<text x="350.7" y="271.4">DWG NO:</text>
<text x="350.8" y="276.8">Id. Ref:</text>
<text x="350.8" y="282.8">REV</text>
<text x="371.2" y="282.9">SIZE</text>
<text x="390.9" y="282.9">SHEET</text>
</g>
</svg>
